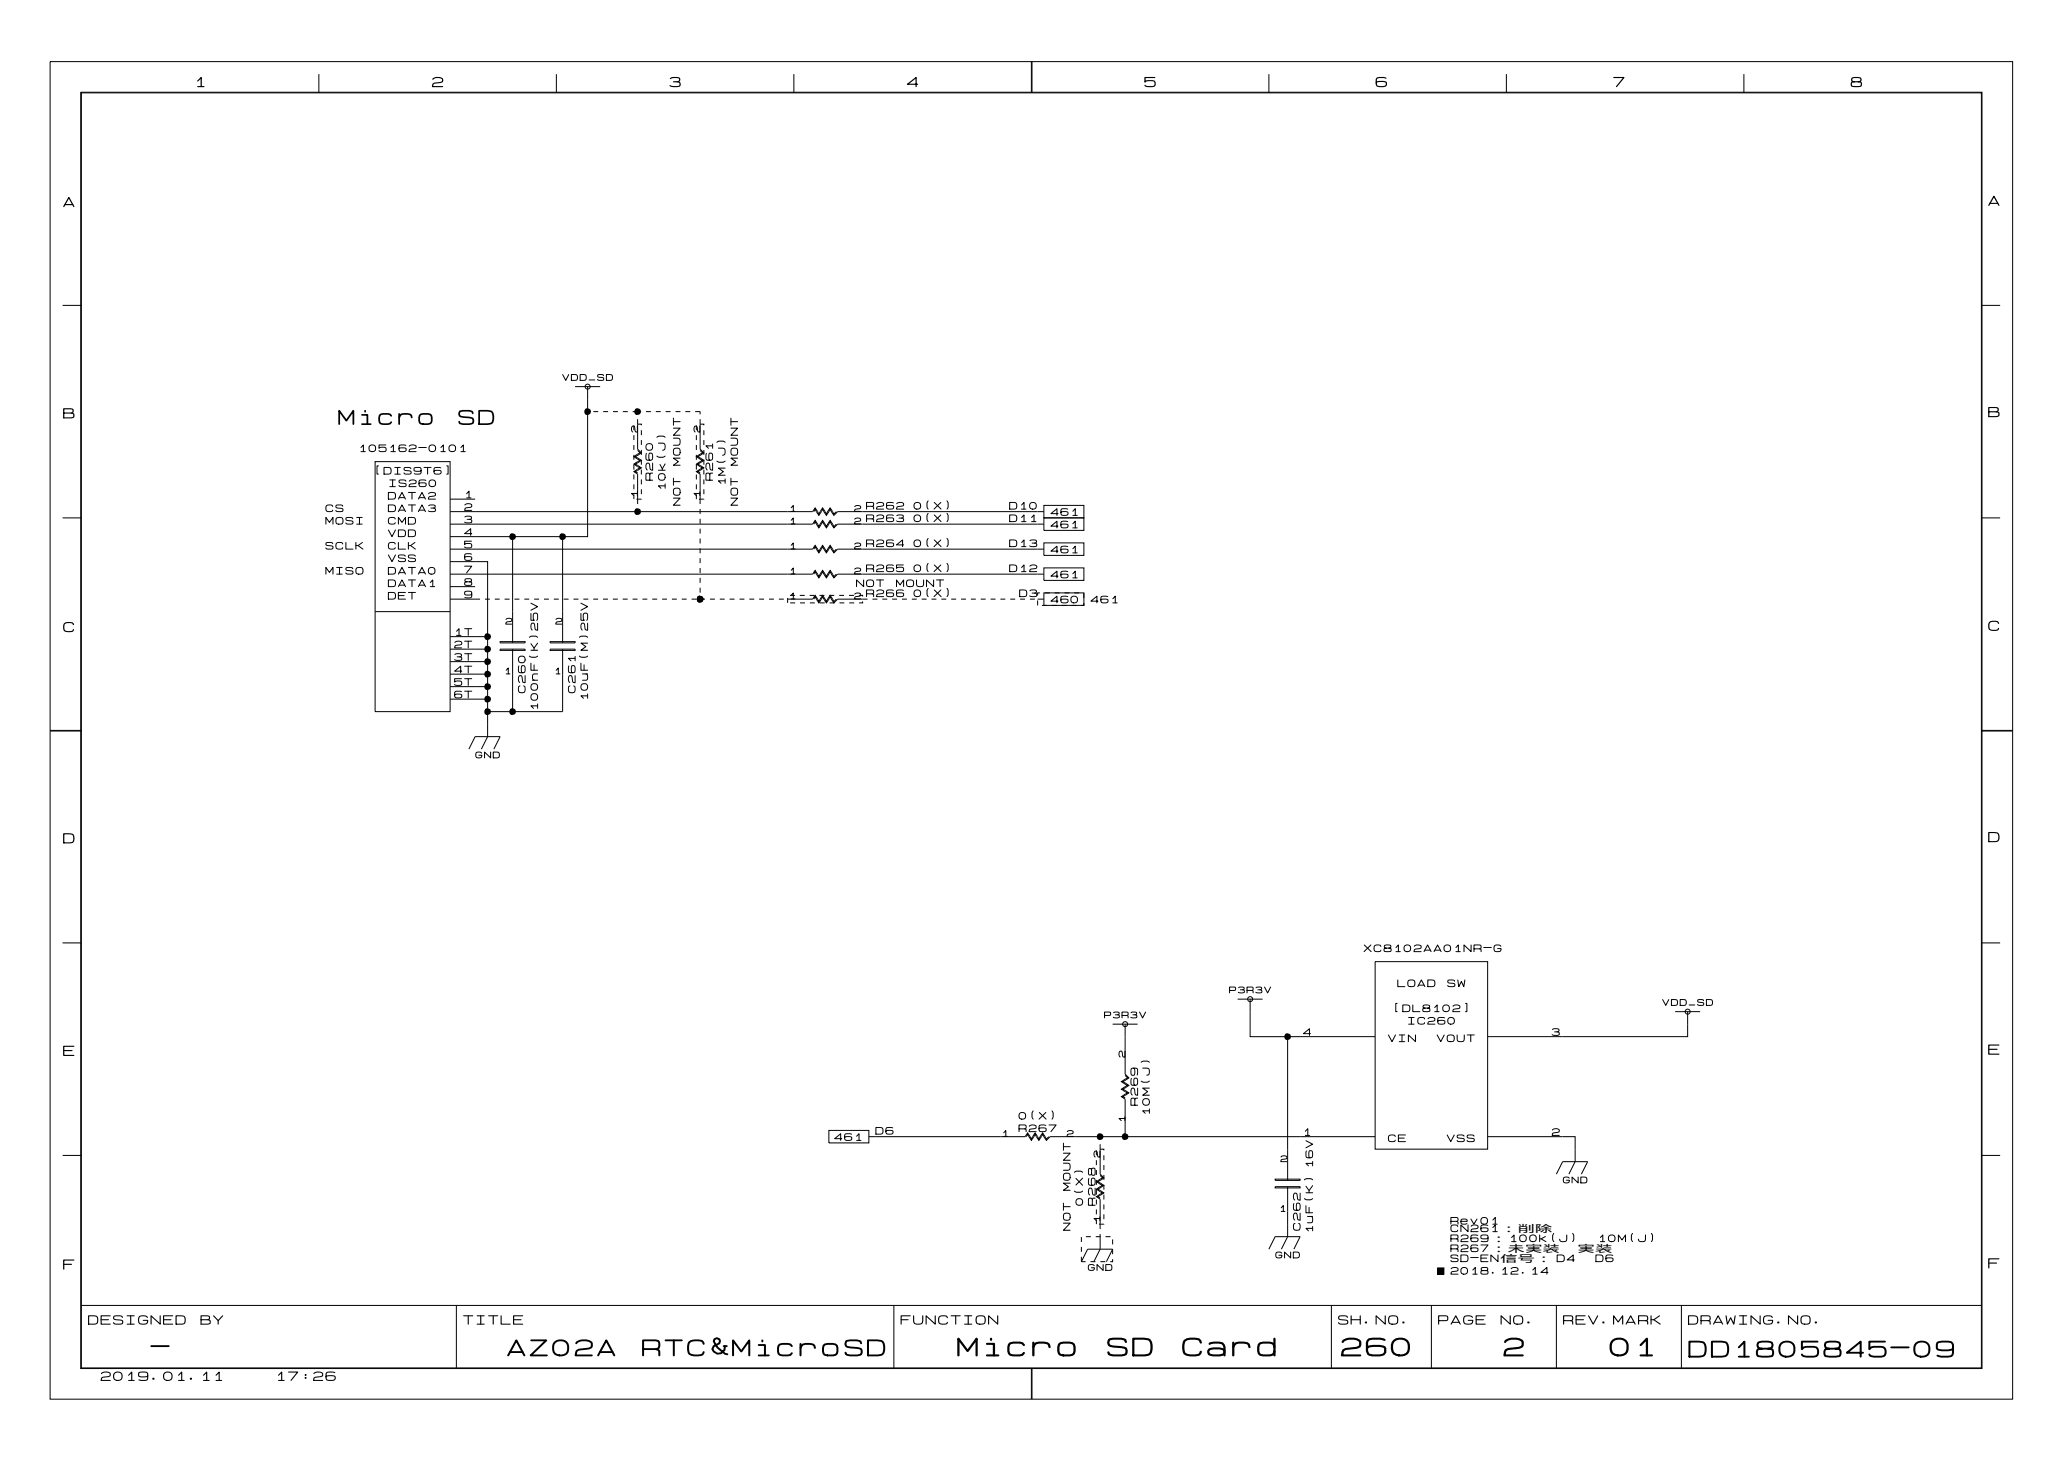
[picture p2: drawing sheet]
<svg xmlns="http://www.w3.org/2000/svg" width="297mm" height="210mm" viewBox="0 0 297 210" stroke-linecap="round" stroke-linejoin="round" font-family="sans-serif">
<g fill="none" stroke="#000" stroke-width=".14">
<path d="M7.2 8.9h282v192.1h-282zM11.6 13.3h273.2v183.3h-273.2zM11.7 13.3h273v183.2h-273zM45.8 10.6v2.7M79.9 10.6v2.7M114.1 10.6v2.7M148.2 8.9v4.4M148.3 8.9v4.4M182.3 10.6v2.7M216.4 10.6v2.7M250.6 10.6v2.7M9 43.9h2.7"/>
<path d="M82.6 55.5h3.6M84.4 55.5v21.6h-3.6M84.4 59.1h.1M85.2 59.1h.8M86.7 59.1h.7M88.1 59.1h.7M89.5 59.1h.7M90.9 59.1h1.2M91.6 59.1v.4M92.8 59.1h.7M94.2 59.1h.7M95.6 59.1h.7"/>
<path d="M97.1 59.1h.7M98.5 59.1h.7M99.9 59.1h.7v.4M284.7 43.9h2.7M9 74.4h2.7M53.9 66.3h10.8v35.9h-10.8zM64.7 73.5h52.1M64.7 75.3h52.1M64.7 78.9h52.1M64.7 71.7h3.6M64.7 77.1h3.6M68.3 77.1h5.3v15.3"/>
<path d="M73.6 77.1h7.2M80.8 77.1v15.3M91.1 61.1v.7M91.1 62.5v.7M91.1 63.9v.7M91.1 65.3v.8M91.1 66.8v.7M91.1 68.2v.7M91.1 69.6v.7M91.1 71v.7M91.6 60.9h.5v.2M91.6 60.2v4.3l.5 .6-.9 .5 .9 .5-.9 .6 .9 .5-.9 .6 .4 .1"/>
<path d="M91.6 64.7l.4 .4-.9 .5 .9 .5-.9 .6 .9 .5-.9 .6 .5 .3v4.3M91.6 73.1v.4M92.1 71.7h-.7M92.1 61.8v.7M92.1 63.2v.7M92.1 64.6v.7M92.1 66.1v.7M92.1 67.5v.7M92.1 68.9v.7M92.1 70.3v.7M100 61.1v.7M100 62.5v.7"/>
<path d="M100 63.9v.7M100 65.3v.8M100 66.8v.7M100 68.2v.7M100 69.6v.7M100 71v.7M100.6 60.9h.5v.2M100.6 71.7v.7M100.6 73.1v.7M100.6 74.5v.7M100.6 76v.7M100.6 77.4v.7"/>
<path d="M100.6 78.8v.7M100.6 60.2v.7M100.6 64.7l.3 .4-.8 .5 .8 .5-.8 .6 .8 .5-.8 .6 .5 .3v3.6M100.6 60.9v3.6l.5 .6-.9 .5 .9 .5-.9 .6 .9 .5-.9 .6 .4 .1M101.1 71.7h-.7M101.1 61.8v.7M101.1 63.2v.7M101.1 64.6v.7M101.1 66.1v.7M101.1 67.5v.7M101.1 68.9v.7M101.1 70.3v.7"/>
<path d="M116.8 73.5l.3-.5 .6 .9 .1-.4M116.8 75.3l.3-.5 .6 .9 .1-.4M116.8 78.9l.3-.5 .6 .9 .1-.4M116.9 73.5l.2-.4 .6 .9 .3-.5M116.9 75.3l.2-.4 .6 .9 .3-.5M116.9 78.9l.2-.4 .6 .9 .3-.5M117.8 73.5l.4-.5 .5 .9 .6-.9 .3 .5M117.8 75.3l.4-.5 .5 .9 .6-.9 .3 .5M117.8 78.9l.4-.5 .5 .9 .6-.9 .3 .5M118 73.5l.2-.4 .5 .9 .6-.9 .5 .9 .5-.5M118 75.3l.2-.4 .5 .9 .6-.9 .5 .9 .5-.5M118 78.9l.2-.4 .5 .9 .6-.9 .5 .9 .5-.5"/>
<path d="M119.6 73.5l.2 .4 .4-.4M119.6 75.3l.2 .4 .4-.4M119.6 78.9l.2 .4 .4-.4M120.3 73.5h29.7M120.3 75.3h29.7M120.3 78.9h29.7M150 72.6h5.7v1.8h-5.7zM150 74.4h5.7v1.8h-5.7zM150 78h5.7v1.8h-5.7zM284.7 74.4h2.7M53.9 87.9h10.8M64.7 98.7h5.4v7.1l-.9 1.8"/>
<path d="M64.7 80.7h5.4v16.2M64.7 82.5h52.1M64.7 84.3h3.6M69 86.1h-4.3M69.7 86.1h.7M70.1 93.3h-5.4M70.1 96.9h-5.4M70.1 91.5h-5.4M70.1 95.1h-5.4M70.1 96.9v1.8M71.1 86.1h.7M71.9 93.3h3.5v.1h-3.5z"/>
<path d="M71.9 92.2h3.5v.2h-3.5zM72.5 86.1h.7M73.6 93.3v8.9M73.9 86.1h.7M75.3 86.1h.7M76.7 86.1h.8M78.2 86.1h.7M79 93.3h3.6v.1h-3.6zM79 92.2h3.6v.2h-3.6zM79.6 86.1h.7M80.8 93.3v8.9h-10.7M81 86.1h.7"/>
<path d="M82.4 86.1h.7M83.8 86.1h.7M85.2 86.1h.7M86.6 86.1h.7M88.1 86.1h.7M89.5 86.1h.7M90.9 86.1h.7M92.3 86.1h.7M93.7 86.1h.7M95.1 86.1h.7M96.5 86.1h.7M98 86.1h.7"/>
<path d="M99.4 86.1h.7M100.6 86.1h.7M100.6 80.2v.7M100.6 81.6v.7M100.6 83v.7M100.6 84.4v.7M100.6 85.9v.2M102 86.1h.7M103.4 86.1h.7M104.8 86.1h.7M106.2 86.1h.8M107.7 86.1h.7"/>
<path d="M109.1 86.1h.7M110.5 86.1h.7M111.9 86.1h.7M113.2 85.9v.7M113.2 86.1h3.6l.3-.6 .6 .9 .5-.9 .5 .9 .6-.9 .5 .9 .4-.3M113.5 85.5h.7M113.5 86.6h.7M114.9 85.5h.7M114.9 86.6h.8M116.3 85.5h.7M116.4 86.6h.7M116.8 82.5l.3-.6 .6 .9 .1-.3"/>
<path d="M116.9 82.5l.2-.4 .6 .9 .3-.5M117.7 85.5h.7M117.8 86.6h.7M117.8 82.5l.4-.6 .5 .9 .6-.9 .3 .6M118 82.5l.2-.4 .5 .9 .6-.9 .5 .9 .5-.5M119.2 85.5h.7M119.2 86.6h.7M119.6 82.5l.2 .3 .4-.3M120.3 82.5h29.7M120.6 85.5h.7M120.6 86.6h.7M122 85.5h.7"/>
<path d="M122 86.6h.7M123.4 85.5h.5v.2M123.9 86.4v.2h-.5M124.6 86.1h-4.3l-.5 .5-.5-.9-.6 .9-.5-.9-.5 .9-.6-.9-.2 .4M125.4 86.1h.7M126.8 86.1h.7M128.2 86.1h.7M129.6 86.1h.7M131 86.1h.7M132.4 86.1h.7M133.8 86.1h.7M135.2 86.1h.8"/>
<path d="M136.7 86.1h.7M138.1 86.1h.7M139.5 86.1h.7M140.9 86.1h.7M142.3 86.1h.7M143.7 86.1h.7M145.1 86.1h.8M146.6 86.1h.7M148 86.1h.7M149.1 86.3v.7M149.1 86.1h.9M149.4 85.2h-.3v.4"/>
<path d="M149.7 87h.7M150 81.6h5.7v1.8h-5.7zM150 85.2h5.7v1.8h-5.7zM150.1 85.2h.7M151.1 87h.7M151.5 85.2h.7M152.5 87h.7M152.9 85.2h.7M153.9 87h.7M154.4 85.2h.7M155.7 86.6v.4h-.3M155.7 85.2v.7"/>
<path d="M7.2 105h4.5M7.2 104.9h4.5M67.4 107.6l.9-1.8h3.6l-.9 1.8M70.1 100.4h-5.4M284.7 104.9h4.5M284.7 105h4.5M9 135.5h2.7M197.6 138.2h16.1v26.9h-16.1zM284.7 135.5h2.7M159.9 147.1h3.5M161.7 154.5l.3 .4-.9 .5 .9 .5-.9 .6 .9 .5-.9 .6 .6 .3v5.4M161.7 147.1v7.2l.5 .6-.9 .5 .9 .5-.9 .6 .9 .5-.9 .6 .4 .1"/>
<path d="M177.8 143.5h3.6M179.6 143.5v5.4h18M185 148.9v20.7M240.7 145.3h3.6M242.5 145.3v3.6h-28.8M9 166h2.7M119.1 162.4h5.7v1.8h-5.7zM124.8 163.3h22.5l.3-.5 .6 .9 .5-.9 .6 .9 .5-.9 .5 .9 .4-.4M147.5 163.3l.1-.4 .6 .9 .5-.9 .6 .9 .5-.9 .5 .9 .6-.5h46.7M155.4 177.7v.7M155.4 179.1v.8M156 177.7h.7"/>
<path d="M157.4 177.7h.7M157.5 165.3v.7M157.5 166.7v.7M157.5 168.1v.7M157.5 169.5v.7M157.5 170.9v.7M157.5 172.3v.7M157.5 173.8v.7M157.5 175.2v.7M158.1 165.1h.5v.2M158.1 164.4v4.3l.5 .5-.9 .6 .9 .5-.9 .5 .9 .6-.9 .5 .4 .2M158.1 163.3v.4"/>
<path d="M158.1 177.3v2.2l-.9 1.8M158.1 168.9l.3 .3-.9 .6 .9 .5-.9 .5 .9 .6-.9 .5 .6 .4v4.3M158.6 175.9h-.7M158.6 166v.7M158.6 167.4v.7M158.6 168.8v.7M158.6 170.2v.7M158.6 171.6v.7M158.6 173v.8M158.6 174.5v.7M158.8 177.7h.8M159.9 178.1v.7"/>
<path d="M159.9 179.5v.7M182.3 179.5l.9-1.8h3.6l-.9 1.8M183.2 170.5h3.6v.2h-3.6zM183.2 169.4h3.6v.2h-3.6zM185 170.5v7.2l-.9 1.8M213.7 163.3h12.6v3.6l-.9 1.8M223.6 168.7l.9-1.8h3.6l-.9 1.8M284.7 166h2.7M11.7 187.6h273M65.6 187.6v8.9M128.4 187.6v8.9M148.2 196.5v4.5"/>
<path d="M148.3 196.5v4.5M155.4 180.6v.7h.6M155.4 181.3l.9-1.8h3.6l-.9 1.8M156.7 181.3h.7M158.1 181.3h.7M159.9 180.9v.4h-.4M191.3 187.6v8.9M205.7 187.6v8.9M206.6 182.2h.8v.9h-.8zM223.6 187.6v8.9M241.6 187.6v8.9"/>
<circle cx="84.4" cy="55.5" r=".36"/>
<circle cx="161.7" cy="147.1" r=".36"/>
<circle cx="179.6" cy="143.5" r=".36"/>
<circle cx="242.5" cy="145.3" r=".36"/>
</g>
<g fill="#000">
<path d="M84.1 58.7l.3-.1 .4 .3 .1 .2-.1 .4-.4 .1-.3-.1-.1-.2v-.3zM91.3 58.7l.3-.1 .4 .3 .1 .2-.1 .4-.4 .1-.3-.1-.2-.2 .1-.3zM73.4 76.7l.2-.1 .5 .2v.3l-.1 .3-.4 .2-.3-.1-.1-.3v-.3zM80.5 76.7l.3-.1 .4 .2 .1 .3-.1 .3-.4 .2-.3-.1-.1-.3v-.3zM91.3 73.1l.3-.1 .4 .2 .1 .3-.1 .3-.4 .2-.3-.1-.2-.3 .1-.3zM69.8 98.2h.2l.5 .2 .1 .3-.2 .3-.4 .1-.3-.1-.1-.2v-.3zM69.8 96.4h.2l.5 .2 .1 .3-.2 .3-.4 .1-.3-.1-.1-.2v-.3zM69.8 94.6h.2l.5 .2 .1 .3-.2 .3-.4 .1-.3-.1-.1-.2v-.3zM69.8 92.8h.2l.5 .2 .1 .3-.2 .3-.4 .2-.3-.1-.1-.3v-.3zM69.8 91h.2l.5 .2 .1 .3-.2 .3-.4 .2-.3-.1-.1-.3v-.3zM100.3 85.7l.3-.1 .4 .2 .1 .3-.1 .3-.5 .2-.2-.1-.2-.3v-.3zM69.8 100h.2l.5 .2 .1 .2-.2 .4-.4 .1-.3-.1-.1-.2v-.3z"/>
<path d="M69.8 101.8h.2l.5 .2 .1 .2-.2 .4-.4 .1-.3-.1-.1-.2v-.3zM73.4 101.8h.2l.5 .2v.2l-.1 .4-.4 .1-.3-.1-.1-.2v-.3zM184.7 148.5l.3-.1 .4 .3 .1 .2-.1 .4-.5 .1-.2-.1-.2-.2v-.3zM157.8 162.9l.2-.1 .5 .2 .1 .3-.2 .3-.4 .2-.3-.1-.1-.3v-.3zM161.4 162.9l.2-.1 .5 .2v.3l-.1 .3-.4 .2-.3-.1-.1-.3v-.3zM206.6 182.2h.8v.9h-.8z"/>
</g>
<g font-size="3.6">
<text x="137.4" y="195.4">Micro</text>
<text x="158.9" y="195.4">SD</text>
<text x="169.7" y="195.4">Card</text>
<text x="192.5" y="195.4">260</text>
<text x="215.9" y="195.4">2</text>
<text x="231.1" y="195.4">01</text>
</g>
<g font-size="3.2">
<text x="21.6" y="195.3">-</text>
<text x="72.8" y="195.3">AZ02A</text>
<text x="92.1" y="195.3">RTC&amp;MicroSD</text>
<text x="242.5" y="195.5">DD1805845-09</text>
</g>
<g font-size="2.9">
<text x="48.5" y="61.4">Micro</text>
<text x="65.7" y="61.4">SD</text>
</g>
<g font-size="2">
<text x="27.9" y="12.8">1</text>
<text x="62" y="12.8">2</text>
<text x="96.1" y="12.8">3</text>
<text x="130.2" y="12.8">4</text>
<text x="164.3" y="12.8">5</text>
<text x="197.6" y="12.8">6</text>
<text x="231.7" y="12.8">7</text>
<text x="265.8" y="12.8">8</text>
<text x="285.6" y="29.8">A</text>
<text x="9" y="30">A</text>
<text x="9" y="60.4">B</text>
<text x="285.6" y="60.2">B</text>
<text x="9" y="91.1">C</text>
<text x="285.6" y="90.9">C</text>
<text x="9" y="121.4">D</text>
<text x="285.6" y="121.3">D</text>
<text x="9" y="152">E</text>
<text x="285.6" y="151.8">E</text>
<text x="9" y="182.7">F</text>
<text x="285.6" y="182.5">F</text>
</g>
<g font-size="1.8">
<text x="12.6" y="190.6">DESIGNED</text>
<text x="28.7" y="190.6">BY</text>
<text x="66.5" y="190.6">TITLE</text>
<text x="129.3" y="190.6">FUNCTION</text>
<text x="192.2" y="190.6">SH.NO.</text>
<text x="206.6" y="190.6">PAGE</text>
<text x="215.5" y="190.6">NO.</text>
<text x="224.5" y="190.6">REV.MARK</text>
<text x="242.5" y="190.6">DRAWING.NO.</text>
<text x="14.4" y="198.6">2019.01.11</text>
<text x="39.5" y="198.6">17:26</text>
</g>
<g font-size="1.4">
<text x="51.5" y="65.1">105162-0101</text>
<text x="53.6" y="68.4">[DIS9T6]</text>
<text x="55.7" y="72">DATA2</text>
<text x="55.8" y="70.2">IS260</text>
<text x="66.6" y="71.8">1</text>
<text x="94" y="69.1" transform="rotate(-90 94 69.1)">R260</text>
<text x="95.8" y="70.5" transform="rotate(-90 95.8 70.5)">10k(J)</text>
<text x="98" y="67" transform="rotate(-90 98 67)">MOUNT</text>
<text x="102.6" y="69.1" transform="rotate(-90 102.6 69.1)">R261</text>
<text x="104.4" y="69.8" transform="rotate(-90 104.4 69.8)">1M(J)</text>
<text x="106.2" y="67" transform="rotate(-90 106.2 67)">MOUNT</text>
<text x="46.7" y="73.8">CS</text>
<text x="46.7" y="75.6">MOSI</text>
<text x="55.7" y="77.3">VDD</text>
<text x="55.7" y="75.6">CMD</text>
<text x="55.7" y="73.8">DATA3</text>
<text x="66.6" y="73.6">2</text>
<text x="66.6" y="75.4">3</text>
<text x="66.6" y="77.2">4</text>
<text x="98" y="72.7" transform="rotate(-90 98 72.7)">NOT</text>
<text x="106.2" y="72.7" transform="rotate(-90 106.2 72.7)">NOT</text>
<text x="124.4" y="73.4">R262</text>
<text x="124.4" y="75.2">R263</text>
<text x="131.2" y="73.4">0(X)</text>
<text x="131.2" y="75.2">0(X)</text>
<text x="144.9" y="73.4">D10</text>
<text x="144.9" y="75.2">D11</text>
<text x="150.9" y="74.3">461</text>
<text x="150.9" y="76.1">461</text>
<text x="46.7" y="79.1">SCLK</text>
<text x="46.7" y="82.7">MISO</text>
<text x="55.7" y="79.1">CLK</text>
<text x="55.7" y="80.9">VSS</text>
<text x="55.7" y="82.7">DATA0</text>
<text x="66.6" y="79">5</text>
<text x="66.6" y="80.8">6</text>
<text x="66.6" y="82.6">7</text>
<text x="124.4" y="78.8">R264</text>
<text x="124.4" y="82.4">R265</text>
<text x="131.2" y="78.8">0(X)</text>
<text x="131.2" y="82.4">0(X)</text>
<text x="144.9" y="78.8">D13</text>
<text x="144.9" y="82.4">D12</text>
<text x="150.9" y="79.7">461</text>
<text x="150.9" y="83.3">461</text>
<text x="55.7" y="84.5">DATA1</text>
<text x="55.7" y="86.3">DET</text>
<text x="66.6" y="84.4">8</text>
<text x="66.6" y="86.1">9</text>
<text x="122.9" y="84.5">NOT</text>
<text x="124.4" y="86">R266</text>
<text x="128.7" y="84.5">MOUNT</text>
<text x="131.2" y="86">0(X)</text>
<text x="146.4" y="86">D3</text>
<text x="150.9" y="86.9">460</text>
<text x="156.6" y="86.9">461</text>
<text x="65.2" y="91.5">1T</text>
<text x="65.2" y="93.3">2T</text>
<text x="65.2" y="95.1">3T</text>
<text x="65.2" y="96.9">4T</text>
<text x="65.2" y="100.5">6T</text>
<text x="65.2" y="98.7">5T</text>
<text x="75.7" y="99.6" transform="rotate(-90 75.7 99.6)">C260</text>
<text x="82.9" y="99.6" transform="rotate(-90 82.9 99.6)">C261</text>
<text x="84.7" y="100.7" transform="rotate(-90 84.7 100.7)">10uF(M)25V</text>
<text x="77.5" y="102.2" transform="rotate(-90 77.5 102.2)">100nF(K)25V</text>
<text x="195.9" y="137">XC8102AA01NR-G</text>
<text x="200.7" y="142">LOAD</text>
<text x="207.9" y="142">SW</text>
<text x="187.2" y="149">4</text>
<text x="199.4" y="149.9">VIN</text>
<text x="200" y="145.6">[DL8102]</text>
<text x="202.2" y="147.4">IC260</text>
<text x="206.4" y="149.9">VOUT</text>
<text x="222.9" y="149">3</text>
<text x="146.3" y="161">0(X)</text>
<text x="163.7" y="158.9" transform="rotate(-90 163.7 158.9)">R269</text>
<text x="165.4" y="160.3" transform="rotate(-90 165.4 160.3)">10M(J)</text>
<text x="119.8" y="164.1">461</text>
<text x="125.7" y="163.2">D6</text>
<text x="146.3" y="162.8">R267</text>
<text x="187.2" y="163.4">1</text>
<text x="199.4" y="164.3">CE</text>
<text x="207.8" y="164.3">VSS</text>
<text x="222.9" y="163.4">2</text>
<text x="154" y="171.1" transform="rotate(-90 154 171.1)">MOUNT</text>
<text x="155.8" y="173.3" transform="rotate(-90 155.8 173.3)">0(X)</text>
<text x="157.6" y="173.3" transform="rotate(-90 157.6 173.3)">R268</text>
<text x="154" y="176.9" transform="rotate(-90 154 176.9)">NOT</text>
<text x="187" y="176.9" transform="rotate(-90 187 176.9)">C262</text>
<text x="188.8" y="177.2" transform="rotate(-90 188.8 177.2)">1uF(K) 16V</text>
<text x="208.3" y="178.6">R269：100k(J)</text>
<text x="208.3" y="176.1">Rev01</text>
<text x="208.3" y="177.2">CN261：削除</text>
<text x="229.5" y="178.6">10M(J)</text>
<text x="208.3" y="180.1">R267：未実装→実装</text>
<text x="208.3" y="181.5">SD-EN信号： D4</text>
<text x="208.3" y="183.3">2018.12.14</text>
<text x="229.2" y="181.5">D6</text>
</g>
<g font-size="1.3">
<text x="80.7" y="54.9">VDD_SD</text>
<text x="91.8" y="62.2" transform="rotate(-90 91.8 62.2)">2</text>
<text x="100.8" y="62.2" transform="rotate(-90 100.8 62.2)">2</text>
<text x="91.8" y="71.5" transform="rotate(-90 91.8 71.5)">1</text>
<text x="100.8" y="71.5" transform="rotate(-90 100.8 71.5)">1</text>
<text x="113.3" y="73.7">1</text>
<text x="113.3" y="75.5">1</text>
<text x="122.7" y="73.7">2</text>
<text x="122.7" y="75.5">2</text>
<text x="113.3" y="79.1">1</text>
<text x="113.3" y="82.7">1</text>
<text x="122.7" y="79.1">2</text>
<text x="122.7" y="82.7">2</text>
<text x="72.6" y="89.9">2</text>
<text x="79.8" y="89.9">2</text>
<text x="113.3" y="86.3">1</text>
<text x="122.7" y="86.3">2</text>
<text x="72.4" y="97">1</text>
<text x="79.6" y="97">1</text>
<text x="68.3" y="109.1">GND</text>
<text x="176.6" y="142.9">P3R3V</text>
<text x="158.6" y="146.5">P3R3V</text>
<text x="238.8" y="144.7">VDD_SD</text>
<text x="161.8" y="152" transform="rotate(-90 161.8 152)">2</text>
<text x="161.8" y="161.3" transform="rotate(-90 161.8 161.3)">1</text>
<text x="143.9" y="163.5">1</text>
<text x="153.2" y="163.5">2</text>
<text x="158.2" y="166.4" transform="rotate(-90 158.2 166.4)">2</text>
<text x="183.9" y="167.1">2</text>
<text x="224.5" y="170.2">GND</text>
<text x="158.2" y="175.7" transform="rotate(-90 158.2 175.7)">1</text>
<text x="183.7" y="174.3">1</text>
<text x="156.3" y="182.7">GND</text>
<text x="183.2" y="180.9">GND</text>
</g>
</svg>
